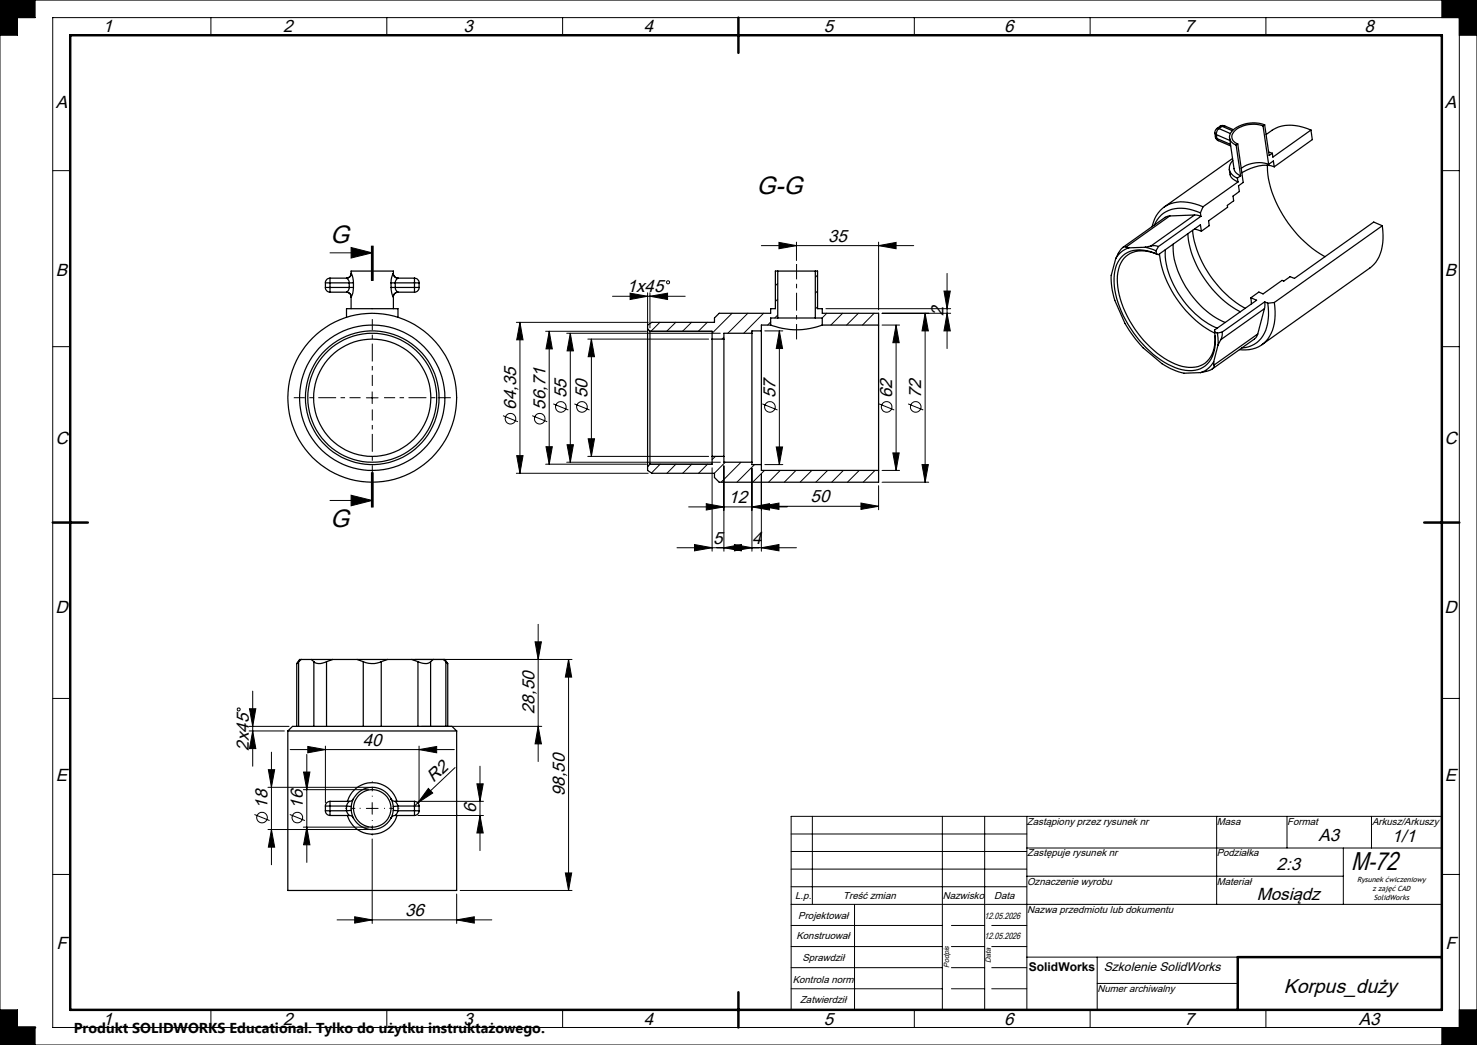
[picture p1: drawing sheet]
<svg xmlns="http://www.w3.org/2000/svg" width="420mm" height="297mm" viewBox="0 0 420 297" stroke-linecap="round" stroke-linejoin="round" font-family="sans-serif">
<g fill="none" stroke="#000" stroke-width=".35">
<path d="M345.5 37.8l.4 .5M345.5 37.8l.1 1.1M345.6 38.9l.4 .8 .4 .3M345.6 38.9l.4 .5M345.9 38.3l.1 1.1M345.9 38.3l3.8 1.6M346 36.5l-.4 .6-.1 .7M346 36.5h.6M346 39.4l.4 .6M346 39.4l3.9 1.6M346.4 40l3.6 1.5M346.6 36.5a1.92 1.92 0 0 0-.7 1.8"/>
<path d="M346.6 36.5l3.2 1.5M346.9 35.9h.6M346.9 35.9l-.9 .6M347.5 35.9l-.9 .6M347.5 35.9l2.9 1.2M348.2 35.8l-.6-.1-.7 .2M348.2 35.8l-.7 .1M348.2 35.8l2.5 1.1M349.6 39.2l1.3 9 .5 .8 1.4 1M359.2 35.8a7.6 7.6 0 0 0-8.6 2.1 2.08 2.08 0 0 0 1.4 3M359.2 35.8l1.6 10.9M359.6 35.5a8.8 8.8 0 0 0-9.6 2.2 2.32 2.32 0 0 0 1.5 3.5"/>
<path d="M359.6 35.5l1.3 8.7 .9-.6M359.6 35.5l-.4 .3M372.8 37a11.2 11.2 0 0 0-12.8 1.2M372.8 37l-10.9 7.7-.1-1.1M372.8 37l.4 2.7-10.9 7.7M342.1 58.8a11.7 11.7 0 0 0-10.8-.1 8.8 8.8 0 0 0-3.7 5.7M342.1 58.8l-.8 1.7M349.6 48.2l.2 1.5M349.8 49.7a2.7 2.7 0 0 0 2.2 2M350.5 45l-19.5 13.8M350.6 45.6a2.87 2.87 0 0 0-1 2.9 2.87 2.87 0 0 0 2.3 2.1M351.5 41.2l1.3 8.8"/>
<path d="M351.9 50.6l.1 1.1M352 40.9l-.5 .3M352 40.9l1.5 11-1.3 .9 .2 1.6-1.8 1.3 .2 1.4-1.8 1.3 .1 .5-5.4 3.9 .2 1.3-2.3 1.6M352 51.7l-9.9 7.1M352.8 50l-.9 .6M360.4 47a30.5 30.5 0 0 0 8.6 19.8 29.3 29.3 0 0 0 7.8 6.2M360.8 46.7a8.7 8.7 0 0 0-7.8 1.1M360.8 43.2l1 .4M360.8 46.7l1.3-.9 .2 1.6M362.3 47.4a11 11 0 0 0-9.2 1.7M93.8 79.1v1.3M93.8 79.1a1.33 1.33 0 0 0-1.3 1.3"/>
<path d="M93.8 79.1h4.7M98.5 79.1l.6 .6 .2 .7M99.8 77.7a1.33 1.33 0 0 1-1.3 1.4M99.8 77.7v-.7h12.1v.7M99.8 77.7h.1M99.9 77.7l.4 1.2 .2 1.5M99.9 77.7a1.33 1.33 0 0 1-1.4 1.4M111.8 77.7l-.4 1.1-.2 1.6M111.8 77.7a1.33 1.33 0 0 0 1.3 1.4M111.8 77.7h.1M111.9 77.7a1.33 1.33 0 0 0 1.3 1.4M113.1 79.1l-.5 .5-.2 .8"/>
<path d="M113.1 79.1h4.8M117.9 79.1v1.3M117.9 79.1a1.33 1.33 0 0 1 1.3 1.3M221.2 77h10.6M221.2 77h-.7v10.7h-1.4v1.3h-14.6l-1.3 1.4v1.2h-17.9l-1.2 .8v1.1M221.2 77v13.4M231.8 77h.7v10.7h1.3v1.3h16v3.4M231.8 77v13.4M317.3 73.6l-1.3 4.7a20.5 20.5 0 0 0 1 7.1l2.9 6.5a37.8 37.8 0 0 0 5.1 6.9l5.4 4.6a18.8 18.8 0 0 0 6.3 2.7l4.7-.2M320.2 70.2a1.94 1.94 0 0 0-2 1.4l-.9 2M320.2 70.2l.8 .2M321 70.4a6.5 6.5 0 0 0-3.7 3.2"/>
<path d="M325.6 70.3l3.1 1M325.6 70.3l-4.6 .1M327.3 69.9l1.1-.1 1 .3M327.3 69.9l-1.7 .4M328.7 71.3l.2 .9M328.9 72.2a8.9 8.9 0 0 0-9.5 .4 9.9 9.9 0 0 0-2.5 8.7 31.3 31.3 0 0 0 16.3 22.7 9.2 9.2 0 0 0 9.6 0 9.4 9.4 0 0 0 2.7-8.5l-.1-1.2M329.2 72.3a8.5 8.5 0 0 0-9.1 .6 10.3 10.3 0 0 0-2.1 9.8 30.3 30.3 0 0 0 16.2 20.8 8.3 8.3 0 0 0 9.1-.8 9.1 9.1 0 0 0 2.2-7.2M329.4 70.1l-.7 1.2M329.7 72.2a30.3 30.3 0 0 0 15.7 22.5M331.4 71a23.9 23.9 0 0 0 7.5 17.3 21.8 21.8 0 0 0 7.2 5M332.6 61.4l-1.3 .4-12 8.5M332.6 61.4l-12.4 8.8"/>
<path d="M333.6 69.4a23.9 23.9 0 0 0 7.6 17.3 20.9 20.9 0 0 0 7.2 4.9M337.8 66.5a29.2 29.2 0 0 0 13.6 21.4l1.3 .7M339.1 65.5a30.6 30.6 0 0 0 15 22.1M339.7 61.1l1.8 .4M339.7 65.1l1.9 .6M339.7 61.1l-7.1 .3M339.7 61.1l-12.4 8.8M341.3 60.5a10.9 10.9 0 0 0-10.4 0l-1.8 1.9-.8 1.6M341.3 60.5l.2 1M341.5 61.5l-12.1 8.6M341.6 65.7l-.3-1.8-11.9 8.5-.5-.2M393.1 64.2a13.5 13.5 0 0 1-2.5 11l-31.8 22.8"/>
<path d="M393.1 64.2l-30.7 21.8M393.1 64.2l-2.5-1.1-22.5 16-1.2-.5-1.8 1.3-.5-.2-5.4 3.8-1.2-.5-2.3 1.6M92.5 81.7a1.33 1.33 0 0 0 1.3 1.3M92.5 81.7h1.3M92.5 80.4h1.3M92.5 80.4v1.3M93.8 81.7v1.3M93.8 80.4h5.5M93.8 81.7h5.5M93.8 83h4.7M93.8 80.4v1.3M98.5 83a1.33 1.33 0 0 1 1.3 1.4"/>
<path d="M98.5 90.2v-2.5h14.7v2.5M98.5 83a1.33 1.33 0 0 1 1.4 1.4M99.3 81.7l-.2 .8-.6 .5M99.3 81.7h1.2M99.3 80.4h1.2M99.3 80.4v1.3M99.8 84.4h.1M99.8 84.4v3.3M100.5 81.7l-.2 1.6-.4 1.1M100.5 80.4v1.3M111.2 81.7l.2 1.5 .4 1.2M111.2 80.4h1.2"/>
<path d="M111.2 81.7h1.2M111.2 80.4v1.3M111.8 84.4h.1M111.9 84.4v3.3M112.4 81.7l.2 .7 .5 .6M112.4 80.4v1.3M112.4 80.4h5.5M112.4 81.7h5.5M113.1 83a1.33 1.33 0 0 0-1.3 1.4M113.1 83h4.8M113.2 83a1.33 1.33 0 0 0-1.3 1.4M117.9 81.7h1.3"/>
<path d="M117.9 80.4h1.3M117.9 81.7v1.3M117.9 80.4v1.3M119.2 81.7a1.33 1.33 0 0 1-1.3 1.3M119.2 80.4v1.3M184.1 93.5v39.1M184.1 93.5l.7 .7M184.8 94.2v37.7M184.8 94.2h17.7v2.2M202.5 96.4v33.3M202.5 96.4h3.3M205.8 96.4v33.3"/>
<path d="M213.8 94.7v36.7M213.8 94.7h-8v1.7M216.5 94v38M216.5 94h-2.7v.7M219.1 92.4a20.6 20.6 0 0 0 14.7 0M219.1 92.4h-2.6v1.6M221.2 90.4h10.6M221.2 90.4h-2.1v2M231.8 90.4h2v2M233.8 92.4h16M249.8 92.4v41.3M345.4 94.3l.8 .4"/>
<path d="M346.2 94.7l.2 3.4M346.4 98.1l-1.3 4.7M347.1 96.6l-.7 1.5M347.6 94.4v.8l-.5 1.4M347.6 94.4l-1.4 .3M355.7 84.6l.1 1.8M355.7 84.6l1.6 .7-11.9 8.5v.5M357.6 94.9l-.9 1.4-12 8.6M357.6 94.9l-12.4 8.8M359.6 87.7l-2 7.2M359.6 87.7l-12.5 8.9M359.6 85.8v1.9"/>
<path d="M359.6 85.8l.9 .4M359.6 85.8l-12 8.6M360.5 86.2a11.7 11.7 0 0 1-3.1 11.2l-.7 .5a7.8 7.8 0 0 1-3.6 1M362.4 86a13.2 13.2 0 0 1-2.5 11 8.4 8.4 0 0 1-7.4 2.4M362.4 86l-1.9 .2M345.1 102.8a6.5 6.5 0 0 1-3.7 3.1M345.1 102.8l.1 .9M345.2 103.7l-.2 .9-.8 .6-2.8 .7M184.1 132.6v1.1l1.2 .8h17.9v1.2l1.3 1.4h45.3v-3.4M184.8 131.9l-.7 .7M202.5 129.7v2.2h-17.7M202.5 129.7h3.3"/>
<path d="M205.8 129.7v1.7h8M213.8 131.4v.6h2.7M216.5 132v1.7h33.3M84.9 188.1l-.5 .5M84.9 188.1v18.3M85.7 187.4h-.5l-.8 1.2v17.8M85.7 187.4h2.8M85.7 187.4l-.8 .7M88.5 187.4h6.1M88.5 187.4l.8 .7M89.3 188.1a3.1 3.1 0 0 0 3.6 0M89.3 188.1v18.3"/>
<path d="M92.9 188.1v18.3M94.6 187.4h6.9M94.6 187.4l-1.7 .7M101.5 187.4h8.7M101.5 187.4l1.8 .7M103.3 188.1l1.5 .4a6 6 0 0 0 3.6-.4M103.3 188.1v18.3M108.4 188.1v18.3M110.2 187.4l-1.8 .7M110.2 187.4h6.9M117.1 187.4h6.1M117.1 187.4l1.8 .7"/>
<path d="M118.9 188.1l1.3 .4a2.22 2.22 0 0 0 2.2-.4M118.9 188.1v18.3M122.4 188.1v18.3M123.2 187.4h2.8M123.2 187.4l-.8 .7M126 187.4h.5l.8 1.2v17.8M126 187.4l.8 .7M126.8 188.1l.5 .5M126.8 188.1v18.3M81.8 207.7h48.1M81.8 207.7l1.4-1.3h45.3l1.4 1.3M81.8 207.7v45.4h48.1v-45.4"/>
<path d="M92.5 229.1h1.3M92.5 230.4h1.3M92.5 230.4a1.33 1.33 0 0 0 1.3 1.4M92.5 229.1v1.3M93.8 227.7a1.33 1.33 0 0 0-1.3 1.4M93.8 227.7v1.4M93.8 230.4v1.4M93.8 229.1v1.3M93.8 229.1h4.7M93.8 227.7h5.5M93.8 230.4h4.7M93.8 231.8h5.5"/>
<path d="M98.5 229.1l1.4 .1M98.5 230.4l.8 1.4M98.5 229.1v1.3M98.8 231.8a7.3 7.3 0 0 0 7 5.3 7.3 7.3 0 0 0 7.1-5.3M98.8 227.7a7.3 7.3 0 0 1 7-5.3 7.3 7.3 0 0 1 7.1 5.3M99.3 231.8l.7 .1 .5 .5M99.3 227.7l-.8 1.4M99.9 230.3l-1.4 .1M100.4 227.1l-.4 .5-.7 .1M111.2 227.1l.5 .5 .7 .1M111.8 230.3l1.3 .1M112.4 231.8l-.7 .1-.5 .5"/>
<path d="M112.4 227.7l.7 1.4M112.4 227.7h5.5M112.4 231.8h5.5M113.1 230.4l-.7 1.4M113.1 229.1l-1.3 .1M113.1 229.1v1.3M113.1 229.1h4.8M113.1 230.4h4.8M117.9 227.7v1.4M117.9 227.7a1.33 1.33 0 0 1 1.3 1.4M117.9 229.1h1.3M117.9 230.4h1.3"/>
<path d="M117.9 230.4v1.4M117.9 229.1v1.3M119.2 230.4a1.33 1.33 0 0 1-1.3 1.4M119.2 229.1v1.3"/>
<circle cx="105.8" cy="113" r="16.7"/>
<circle cx="105.8" cy="113" r="24"/>
<circle cx="105.8" cy="113" r="20.7"/>
<circle cx="105.9" cy="113.1" r="18.3"/>
<circle cx="105.9" cy="113" r="19"/>
<circle cx="105.9" cy="229.8" r="6"/>
<circle cx="105.9" cy="229.8" r="5.3"/>
</g>
<g fill="none" stroke="#000" stroke-width=".28">
<path d="M0 -.1v297.2M.1 0l-.1 .1M419.9 0l.1 .1M420 -.1v297.2l-.4-.5M420 0l-.4 .4M10 0v5h-5v5h-5M15 5h400v287h-400zM60 5v5M110 5v5M160 5v5M210 5v5M260 5v5"/>
<path d="M310 5v5M360 5v5M410 0v5M415 10h5M420 0h-420.1l.5 .4M15 48.5h5M410 48.5h5M93.8 71.9h12M99.8 70.3l6 1.6-6 1.4zM105.6 69.8v10M105.9 69.8v10M106.1 69.8v10"/>
<path d="M216.5 69.8h43.3M221.5 68.9l5 .9-5 .9zM226.5 68.8v5.2M232.5 78.2l-.7 .6M249.8 69.8l5-.9v1.8zM249.8 68.8v19.2M269.3 77.7v21.4M15 98.5h5M146.8 91.6h37.5M147.8 91.6l.9 5h-1.8zM147.8 91.6v42.9M155.2 94.2h28.6"/>
<path d="M156.2 94.2l.9 5h-1.8zM156.2 94.2v37.7M161.1 94.7h43.7M162.2 94.7l.9 5h-1.8zM162.2 94.7v36.7M167.1 96.4h34.4M168.2 96.4l.9 5h-1.8zM168.2 96.4v33.3M174.2 84.2h20.6M179.2 83.3l4.9 .9-4.9 .9zM184.1 83.2v9.3M184.8 84.2l5-.9v1.8z"/>
<path d="M184.8 94.2h17.7M184.8 83.2v10M187.6 91.6l-2.5 2.6M192.2 91.6l-2.6 2.6M196.6 91.6l-2.5 2.6M201.1 91.6l-2.5 2.6M205.8 95.9l-.5 .5M208.2 89l-5.7 5.7M212.7 89l-5.7 5.7M217.1 89l-5.6 5.7M217.5 94h5.1M219.1 91.5l-.8 .9"/>
<path d="M221.2 80.5l-.7 .7M221.2 85l-.7 .7M221.2 89.5l-.9 .9M221.6 94l.9 5.1h-1.8zM221.6 94v38M232.5 82.7l-.7 .7M232.5 87.2l-.7 .6M234.8 87.7h35.5M235.1 89l-1.3 1.4M239.6 89l-3.3 3.4M244.1 89l-3.4 3.4M248.6 89l-3.3 3.4"/>
<path d="M249.8 92.3l-.1 .1M250.8 92.4h5M250.8 89h19.5M254.8 92.4l.9 5h-1.8zM254.8 92.4v41.3M263.1 89l.9 5h-1.8zM263.1 89v48.1M268.4 82.7h1.8l-.9 5zM269.3 89l.9 5h-1.8zM410 98.5h5M104.2 113.1h3.3M105.8 111.4v3.3"/>
<path d="M143 118.1l4.3 1.8M151.3 118.1l4.3 1.8M157.3 114.8l4.3 1.7M163.3 114.8l4.3 1.7M216.8 114.8l4.3 1.7M250 114.8l4.3 1.7M258.2 114.8l4.3 1.7M105.6 134.2v10M105.9 134.2v10M106.1 134.2v10zM146.8 134.5h37.5M146.9 129.5h1.8l-.9 5z"/>
<path d="M155.2 131.9h28.6M155.3 127h1.8l-.9 4.9zM161.1 131.4h43.7M161.3 126.4h1.8l-.9 5zM167.1 129.7h34.4M167.3 124.7h1.8l-.9 5zM184.8 131.9h17.7M187.7 131.9l-2.5 2.5M192.2 131.9l-2.5 2.6M196.7 131.9l-2.6 2.6M201.2 131.9l-2.6 2.6M202.5 133v23.7"/>
<path d="M203.4 129.7l-.9 .9M205.8 132.4v24.3M206.2 131.4l-3.1 3.1M210.7 131.4l-5.6 5.7M213.8 133.1v23.6M214.6 132l-5.1 5.1M216.5 134.7v22M217.4 133.7l-3.4 3.4M217.5 132h5.1M220.7 127h1.8l-.9 5zM221.9 133.7l-3.4 3.4M226.3 133.7l-3.3 3.4"/>
<path d="M230.9 133.7l-3.4 3.4M235.3 133.7l-3.3 3.4M239.8 133.7l-3.3 3.4M244.3 133.7l-3.3 3.4M248.8 133.7l-3.3 3.4M249.8 138v6.9M250.8 133.7h5M250.8 137.1h13.3M253.9 128.7h1.8l-.9 5zM262.2 132h1.8l-.9 5.1zM93.8 142.2h12M99.8 140.8l6 1.4-6 1.6z"/>
<path d="M192.5 155.7h34M195.8 144.1h28M197.5 154.8l5 .9-5 .9zM200.8 143.2l5 .9-5 .9zM205.8 155.7l5-.9v1.8zM208.8 154.8l5 .9-5 .9zM213.8 144.1l5-.9v1.8zM216.5 143.9l5-.9v1.8zM216.5 155.7l5-.9v1.8zM216.5 143.9h33.3M244.8 143l5 .9-5 .9zM410 148.5h5"/>
<path d="M153 177.4v39M15 198.5h5M71.9 196.4v21.4M118.1 187.4h44.6M152.2 182.4h1.8l-1 5zM161.7 187.4l.9 5h-1.8zM161.7 187.4v65.7M410 198.5h5M70.8 206.4h11.4M70.8 207.7h10.1M70.9 201.4h1.8l-.8 5zM71.9 207.7l.8 5.1h-1.8z"/>
<path d="M76.3 218.8h1.8l-.9 5zM77.2 213.8v32M82.5 213h46.7M86.3 219.4h1.8l-.9 5zM87.2 214.4v30.7M87.5 212.2l5 .8-5 1zM92.5 212.1v16M119.2 213l5-.8v1.8zM119.2 212.1v16M119.8 206.4h34.3M129.4 218.2l-10.6 10M136.5 217.8v24"/>
<path d="M153 206.4l1 5h-1.8zM72.4 231.5l4.3 1.7M76.2 223.8h28.6M76.2 235.8h28.6M77.2 235.8l.9 5h-1.8zM82.4 231.5l4.3 1.7M86.3 224.4h18.5M86.3 235.1h18.5M87.2 235.1l.9 5h-1.8zM104.2 229.8h3.3M105.8 228.1v3.3M105.8 238.4v24.1"/>
<path d="M118.8 228.2l-.9 .9M118.9 227.7h18.6M118.9 231.8h18.6M121.8 224.1l1.2 1.3-4.2 2.8zM135.6 222.8h1.8l-.9 4.9zM136.5 231.8l.9 4.9h-1.8zM225 237h67M225 232h185v55h-185zM231 232v25M268 232v55M280 232v55M292 232v55"/>
<path d="M346 232v25M366 232v9M390 232v9M15 248.5h5M129.9 254.1v8.4M130.8 253.1h31.9M160.8 248.1h1.8l-.9 5zM225 242h67M225 247h67M225 252h67M225 257h185M243 257v30"/>
<path d="M292 241h118M292 249h90M382 241v16M410 248.5h5M95.8 261.4h44M100.9 260.6l4.9 .8-4.9 1zM129.9 261.4l5-.8v1.8zM225 275h43M225 263h43M225 269h43M270.5 275h9.5M270.5 263h9.5"/>
<path d="M270.5 269h9.5M282 275h10M282 263h10M282 269h10M292 272h60M312 272v15M312 279.5h40M-.1 297h420.1M0 297l.1 .1M0 287h5v5h5v5M.4 296.6l-.4 .5M.4 296.5l-.4 .5"/>
<path d="M60 287v5M110 287v5M160 287v5M210 287v5M225 281h43M260 287v5M270.5 281h9.5M282 281h10M310 287v5M360 287v5M410 292v5M415 287h5"/>
<path d="M420 296.9l-.1 .2"/>
<circle cx="190" cy="80.2" r=".44"/>
<circle cx="145.2" cy="119" r="1.48"/>
<circle cx="153.5" cy="119" r="1.48"/>
<circle cx="159.5" cy="115.7" r="1.51"/>
<circle cx="165.5" cy="115.7" r="1.51"/>
<circle cx="218.9" cy="115.7" r="1.51"/>
<circle cx="252.1" cy="115.7" r="1.51"/>
<circle cx="260.4" cy="115.7" r="1.51"/>
<circle cx="67.9" cy="201.6" r=".43"/>
<circle cx="74.5" cy="232.4" r="1.51"/>
<circle cx="84.6" cy="232.4" r="1.51"/>
</g>
<path d="M20 10h390v277h-390zM210 5v10M15 148.5h10M405 148.5h10M410 272h-58v15M5 292h5M210 282v10" fill="none" stroke="#000" stroke-width=".7"/>
<g fill="#000">
<path d="M121.8 224.1l1.2 1.3-4.2 2.8z"/>
<path d="M99.8 70.3l6 1.6-6 1.4zM99.8 140.8l6 1.4-6 1.6z"/>
<path d="M249.8 69.8l5-.9v1.8zM221.5 68.9l5 .9-5 .9z"/>
<path d="M152.2 182.4h1.8l-1 5zM153 206.4l1 5h-1.8z"/>
<path d="M70.9 201.4h1.8l-.8 5zM71.9 207.7l.8 5.1h-1.8zM76.3 218.8h1.8l-.9 5zM77.2 235.8l.9 5h-1.8zM86.3 219.4h1.8l-.9 5zM87.2 235.1l.9 5h-1.8zM135.6 222.8h1.8l-.9 4.9zM136.5 231.8l.9 4.9h-1.8zM168.2 96.4l.9 5h-1.8zM167.3 124.7h1.8l-.9 5zM156.2 94.2l.9 5h-1.8zM155.3 127h1.8l-.9 4.9zM254.8 92.4l.9 5h-1.8zM253.9 128.7h1.8l-.9 5zM263.1 89l.9 5h-1.8zM262.2 132h1.8l-.9 5.1zM268.4 82.7h1.8l-.9 5zM269.3 89l.9 5h-1.8zM221.6 94l.9 5.1h-1.8zM220.7 127h1.8l-.9 5zM162.2 94.7l.9 5h-1.8zM161.3 126.4h1.8l-.9 5zM147.8 91.6l.9 5h-1.8zM146.9 129.5h1.8l-.9 5z"/>
<path d="M160.8 248.1h1.8l-.9 5zM161.7 187.4l.9 5h-1.8z"/>
<path d="M100.9 260.6l4.9 .8-4.9 1zM129.9 261.4l5-.8v1.8zM87.5 212.2l5 .8-5 1zM119.2 213l5-.8v1.8zM179.2 83.3l4.9 .9-4.9 .9zM184.8 84.2l5-.9v1.8zM216.5 143.9l5-.9v1.8zM244.8 143l5 .9-5 .9zM208.8 154.8l5 .9-5 .9zM216.5 155.7l5-.9v1.8zM200.8 143.2l5 .9-5 .9zM213.8 144.1l5-.9v1.8zM197.5 154.8l5 .9-5 .9zM205.8 155.7l5-.9v1.8z"/>
</g>
<g fill="#000">
<path d="M410 0v5h5v5h5v-10zM415 287v5h-5v5h10v-10zM0 0v10h5v-5h5v-5z" fill-rule="evenodd"/>
<path d="M0 287h5v5h5v5h-10z" fill-rule="evenodd"/>
</g>
<path d="M102.5 229.7h-4.3M105.9 226.4v-4.3M105.9 233.1v4.3M109.2 229.7h4.3" fill="none" stroke="#000" stroke-width=".28" stroke-dasharray="5.1 1.3 1.3 1.3" stroke-dashoffset="4.8" stroke-linecap="butt"/>
<path d="M102.5 113h-19M105.9 109.7v-19M105.9 116.4v19M109.2 113h19" fill="none" stroke="#000" stroke-width=".28" stroke-dasharray="5.1 1.3 1.3 1.3" stroke-dashoffset="1.9" stroke-linecap="butt"/>
<path d="M226.5 96.5v-21.5" fill="none" stroke="#000" stroke-width=".28" stroke-dasharray="5.1 1.3 1.3 1.3" stroke-dashoffset=".7" stroke-linecap="butt"/>
<path d="M105.9 69.8v74.4" fill="none" stroke="#000" stroke-width=".28" stroke-dasharray="0 11559.8" stroke-linecap="butt"/>
<text font-size="7.3" x="384.2" y="247.1">M-72</text>
<g font-size="7.1">
<text x="215.2" y="55.1">G-G</text>
<text x="93.9" y="69">G</text>
<text x="93.9" y="149.6">G</text>
</g>
<text font-size="5.7" x="365.1" y="282.1">Korpus_duży</text>
<g font-size="5">
<text x="29.3" y="9.2">1</text>
<text x="80.5" y="9.2">2</text>
<text x="131.8" y="9.2">3</text>
<text x="183" y="9.2">4</text>
<text x="234.3" y="9.2">5</text>
<text x="285.5" y="9.2">6</text>
<text x="336.8" y="9.2">7</text>
<text x="388" y="9.2">8</text>
<text x="15.9" y="30.6">A</text>
<text x="410.9" y="30.6">A</text>
<text x="235.5" y="68.7">35</text>
<text x="15.9" y="78.4">B</text>
<text x="178.2" y="83.1">1x45</text>
<text x="410.9" y="78.4">B</text>
<text x="268.3" y="89.7" transform="rotate(-90 268.3 89.7)">2</text>
<text x="161.1" y="113.2" transform="rotate(-90 161.1 113.2)">55</text>
<text x="167.1" y="113.2" transform="rotate(-90 167.1 113.2)">50</text>
<text x="220.5" y="113.2" transform="rotate(-90 220.5 113.2)">57</text>
<text x="253.7" y="113.2" transform="rotate(-90 253.7 113.2)">62</text>
<text x="262" y="113.2" transform="rotate(-90 262 113.2)">72</text>
<text x="146.8" y="116.5" transform="rotate(-90 146.8 116.5)">64,35</text>
<text x="155.1" y="116.5" transform="rotate(-90 155.1 116.5)">56,71</text>
<text x="15.8" y="126.3">C</text>
<text x="410.8" y="126.3">C</text>
<text x="207.2" y="143">12</text>
<text x="230.5" y="142.8">50</text>
<text x="202.8" y="154.6">5</text>
<text x="213.8" y="154.6">4</text>
<text x="15.8" y="174.1">D</text>
<text x="410.8" y="174.1">D</text>
<text x="152" y="202.9" transform="rotate(-90 152 202.9)">28,50</text>
<text x="70.8" y="213.4" transform="rotate(-90 70.8 213.4)">2x45</text>
<text x="103.2" y="212">40</text>
<text x="15.9" y="221.9">E</text>
<text x="410.9" y="221.9">E</text>
<text x="123.3" y="222.5" transform="rotate(-43 123.3 222.5)">R2</text>
<text x="160.6" y="226.3" transform="rotate(-90 160.6 226.3)">98,50</text>
<text x="76.1" y="229.9" transform="rotate(-90 76.1 229.9)">18</text>
<text x="86.2" y="229.9" transform="rotate(-90 86.2 229.9)">16</text>
<text x="135.4" y="231.1" transform="rotate(-90 135.4 231.1)">6</text>
<text x="375" y="239.1">A3</text>
<text x="395.8" y="239.2">1/1</text>
<text x="363" y="247.2">2:3</text>
<text x="357.4" y="255.6">Mosiądz</text>
<text x="115.2" y="260.4">36</text>
<text x="16" y="269.8">F</text>
<text x="411" y="269.8">F</text>
<text x="29.3" y="291.2">1</text>
<text x="80.5" y="291.2">2</text>
<text x="131.8" y="291.2">3</text>
<text x="183" y="291.2">4</text>
<text x="234.3" y="291.2">5</text>
<text x="285.5" y="291.2">6</text>
<text x="336.8" y="291.2">7</text>
<text x="386.4" y="291.2">A3</text>
</g>
<text font-size="4.1" x="21" y="293.7">Produkt SOLIDWORKS Educational. Tylko do użytku instruktażowego.</text>
<text font-size="3.6" x="313.9" y="275.9">Szkolenie SolidWorks</text>
<text font-size="3.4" x="292.6" y="275.9">SolidWorks</text>
<g font-size="2.8">
<text x="292" y="234.4">Zastąpiony przez rysunek nr</text>
<text x="346" y="234.4">Masa</text>
<text x="366.1" y="234.5">Format</text>
<text x="390.1" y="234.5">Arkusz/Arkuszy</text>
<text x="292.1" y="243.3">Zastępuje rysunek nr</text>
<text x="346" y="243.4">Podziałka</text>
<text x="292.1" y="251.5">Oznaczenie wyrobu</text>
<text x="346" y="251.4">Materiał</text>
<text x="226.1" y="255.6">L.p.</text>
<text x="239.8" y="255.6">Treść zmian</text>
<text x="268.1" y="255.6">Nazwisko</text>
<text x="282.7" y="255.6">Data</text>
<text x="227" y="261.1">Projektował</text>
<text x="292.1" y="259.4">Nazwa przedmiotu lub dokumentu</text>
<text x="226.5" y="266.9">Konstruował</text>
<text x="228.2" y="273">Sprawdził</text>
<text x="225.4" y="279.4">Kontrola norm</text>
<text x="312.1" y="281.8">Numer archiwalny</text>
<text x="227.5" y="285">Zatwierdził</text>
</g>
<g font-size="2.6">
<text x="280" y="261.1">12.05.2026</text>
<text x="280" y="267">12.05.2026</text>
</g>
<g font-size="2.1">
<text x="386" y="250.7">Rysunek ćwiczeniowy</text>
<text x="390.3" y="253.2">z zajęć CAD</text>
<text x="390.7" y="255.7">SolidWorks</text>
<text x="269.9" y="275.2" transform="rotate(-90 269.9 275.2)">Podpis</text>
<text x="281.7" y="273.8" transform="rotate(-90 281.7 273.8)">Data</text>
</g>
</svg>
